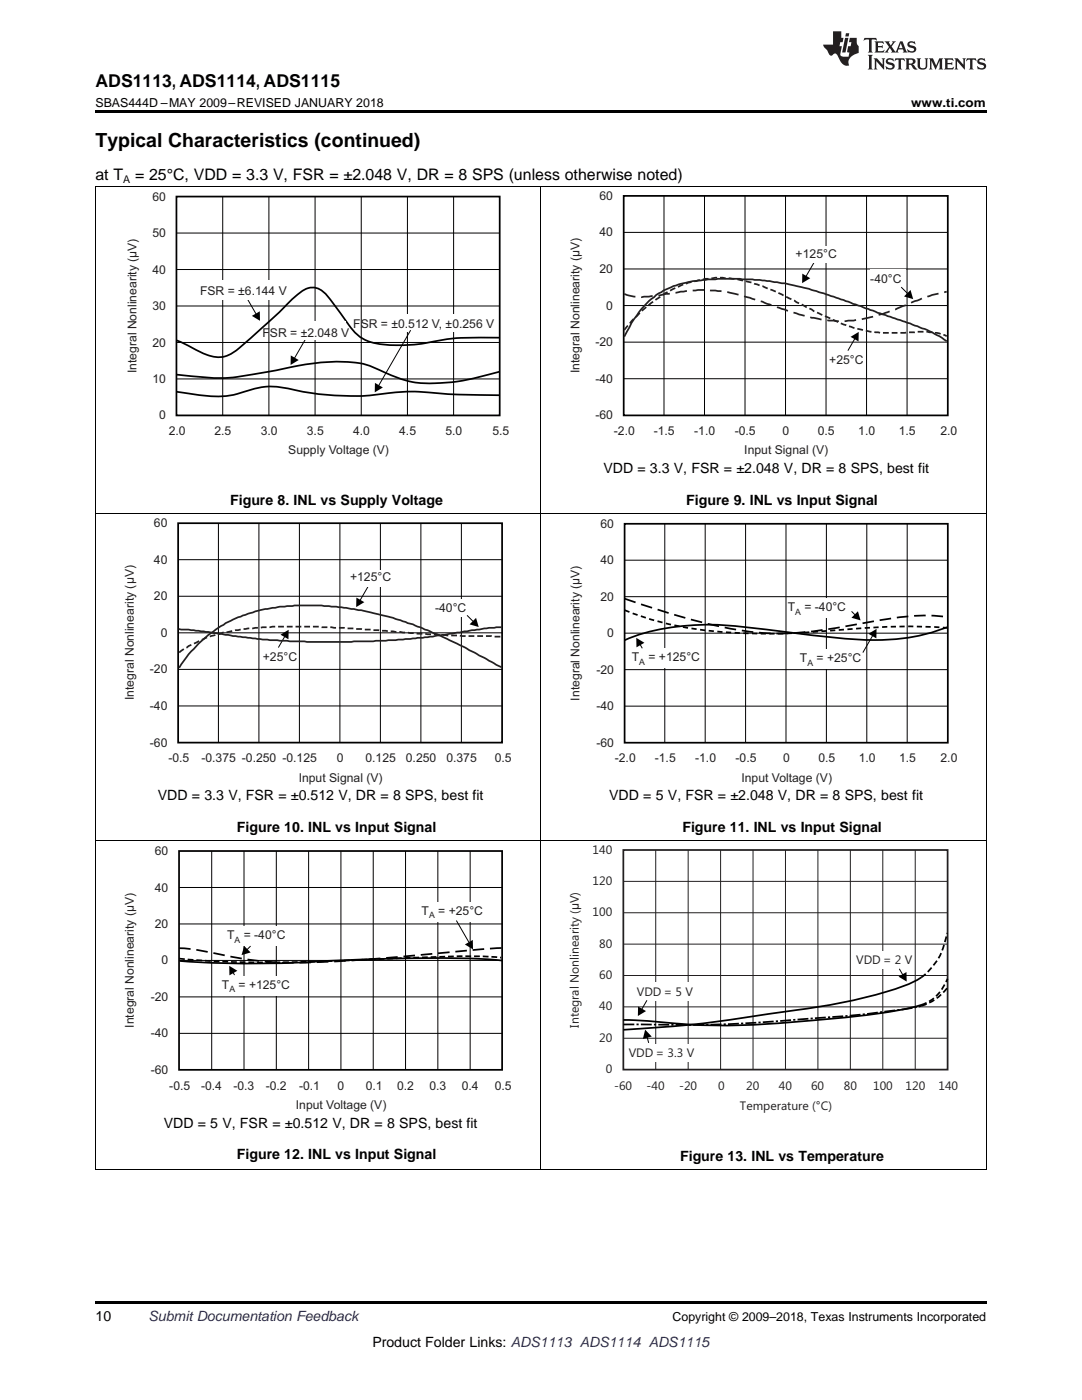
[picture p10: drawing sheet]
<svg xmlns="http://www.w3.org/2000/svg" width="216mm" height="279mm" viewBox="0 0 216 279" stroke-linecap="round" stroke-linejoin="round" font-family="sans-serif">
<path d="M19 233.5h.2zM196.7 233.5h.1zM19 259.7h177.8v.5h-177.8z" fill="#000"/>
<path d="M19.1 167.9v65.6M107.9 167.9v65.6M196.8 167.9v65.6M19 233.5h177.8" fill="none" stroke="#000" stroke-width=".2"/>
<g fill="none" stroke="#231f20" stroke-width=".2">
<path d="M124.4 175.9h64.7M130.8 169.6v43.9M137.3 169.6v43.9M143.8 169.6v43.9M150.3 169.6v43.9M156.7 169.6v43.9M163.2 169.6v43.9M169.7 169.6v43.9M176.1 169.6v43.9M182.6 169.6v43.9M124.4 194.7h64.7M124.4 188.4h64.7"/>
<path d="M124.4 182.2h64.7M124.4 207.2h64.7M124.4 200.9h64.7"/>
</g>
<path d="M124.4 169.6h64.7v43.9h-64.7z" fill="none" stroke="#231f20" stroke-width=".35"/>
<g fill="#fff">
<path d="M170.1 189.8h11.6v3.5h-11.6z" fill-rule="evenodd"/>
<path d="M126.4 195.9h11.7v3.7h-11.7z" fill-rule="evenodd"/>
</g>
<path d="M129.1 207l.3 1.1" fill="none" stroke="#000" stroke-width=".2"/>
<path d="M128.7 205.5l1.3 1.4-1.7 .4z" fill="#000"/>
<path d="M124.8 208.4h14.1v3.5h-14.1z" fill-rule="evenodd" fill="#fff"/>
<g fill="none" stroke="#000" stroke-width=".2">
<path d="M35.7 177.1h64.5M42.2 169.8v43.7M48.7 169.8v43.7M55.1 169.8v43.7M61.6 169.8v43.7M68 169.8v43.7M74.5 169.8v43.7M80.9 169.8v43.7M87.4 169.8v43.7M93.8 169.8v43.7M35.7 191.7h64.5M35.7 184.4h64.5"/>
<path d="M35.7 199h64.5M129.1 199.6l-1.1 1.9M179.4 193.3l.8 1.3M35.7 206.2h64.5"/>
</g>
<path d="M179.3 194.9l1.6-.9v1.9zM127.3 200.9l1.6 .9-1.6 1z" fill="#000"/>
<path d="M35.7 169.8h64.5v43.7h-64.5zM183.8 195.1a39.2 39.2 0 0 1-10.9 3.9l-1.4 .4a324.9 324.9 0 0 1-23.3 3.7 236.4 236.4 0 0 1-23.8 2.4M183.8 200.6a115.8 115.8 0 0 1-20.5 3 149.8 149.8 0 0 1-29.2 .6l-6.4-.5-3.3-.1" fill="none" stroke="#000" stroke-width=".35"/>
<path d="M124.4 204.5l2.4-.1a281 281 0 0 0 36.9-1.3 171.3 171.3 0 0 0 20.1-2.3" fill="none" stroke="#000" stroke-width=".35" stroke-dasharray="2.2 .4 .4 .4" stroke-linecap="butt"/>
<path d="M183.8 195.1a12.9 12.9 0 0 0 5.2-8.9M183.8 200.6a8.4 8.4 0 0 0 5.3-5.3M183.8 200.8a10 10 0 0 0 5.2-3.6" fill="none" stroke="#000" stroke-width=".35" stroke-dasharray="1.2 .6" stroke-linecap="butt"/>
<g fill="#fff">
<path d="M84 180h12.3v4h-12.3z" fill-rule="evenodd"/>
<path d="M44.2 194.7h12.3v4h-12.3z" fill-rule="evenodd"/>
</g>
<path d="M46.5 194.1l.3 .5M91.1 183.7l2.5 4.5" fill="none" stroke="#000" stroke-width=".2"/>
<path d="M45.7 192.8l1.7 .9-1.6 1zM92.8 188.5l1.5-.9 .1 1.9z" fill="#000"/>
<path d="M100.2 191.7a236.8 236.8 0 0 0-28.8-.2 360.5 360.5 0 0 1-25 .8l-10.6-.5" fill="none" stroke="#000" stroke-width=".35"/>
<path d="M35.7 189.2a55.6 55.6 0 0 1 9.9 1.6 69.6 69.6 0 0 0 19.7 1.2l10.2-.7 19.9-1.8 4.8-.3" fill="none" stroke="#000" stroke-width=".35" stroke-dasharray="2.3 1.2" stroke-linecap="butt"/>
<path d="M35.7 191.3a273.3 273.3 0 0 0 39.1 .2l2.9-.2a174.2 174.2 0 0 1 22.3-.2" fill="none" stroke="#000" stroke-width=".35" stroke-dasharray="1.2 .6" stroke-linecap="butt"/>
<path d="M45.2 184.9h12.3v3.9h-12.3z" fill-rule="evenodd" fill="#fff"/>
<g fill="none" stroke="#000" stroke-width=".2">
<path d="M19.1 102.5v65.4M35.5 111.7h64.7M35.5 119h64.7M43.6 104.4v43.8M51.7 104.4v43.8M59.7 104.4v43.8M67.8 104.4v43.8M74.1 116l-2.3 3.8M75.9 104.4v43.8M84 104.4v43.8M92.1 104.4v43.8M107.9 102.5v65.4"/>
<path d="M196.8 102.5v65.4M35.5 126.3h64.7M35.5 133.6h64.7M56.8 127l-1.3 2.2M35.5 140.9h64.7M19 167.8h177.8M50 188.8l-.7 .7"/>
</g>
<path d="M56 126.7l1.6-1v1.9zM71.1 119.3l1.6 .9-1.6 1zM48.7 188.8l1.3 1.3-1.8 .5z" fill="#000"/>
<path d="M35.5 104.4h64.7v43.8h-64.7z" fill="none" stroke="#000" stroke-width=".35"/>
<g fill="#fff">
<path d="M70.7 113.7h6.9v3.3h-6.9z" fill-rule="evenodd"/>
<path d="M86.7 119.6h7.2v3.4h-7.2z" fill-rule="evenodd"/>
</g>
<g fill="none" stroke="#000" stroke-width=".2">
<path d="M124.6 111.8h64.5M124.6 119.1h64.5M132.6 104.5v43.7M140.7 104.5v43.7M148.8 104.5v43.7M156.8 104.5v43.7M164.9 104.5v43.7M173 104.5v43.7M181 104.5v43.7M93.2 122.8l1.2 1.3M124.6 126.4h64.5M124.6 133.6h64.5"/>
<path d="M124.6 140.9h64.5"/>
</g>
<path d="M93.7 124.6l1.3-1.3 .5 1.8z" fill="#000"/>
<path d="M100.1 133.2l-8.9-4.7a79.7 79.7 0 0 0-14.2-5.6l-.5-.1a66 66 0 0 0-12.3-2h-5.4a40.1 40.1 0 0 0-9.3 1.7 25.6 25.6 0 0 0-13.3 10.1l-.4 .7M100.1 125.2l-1.5 .1a59.3 59.3 0 0 0-8.4 1.2l-5.8 .8-7.4 .6-6.9 .2h-8.8l-8.9-.5-5.9-.7-4.9-.8-5.9-.6" fill="none" stroke="#231f20" stroke-width=".35"/>
<path d="M35.8 130.2a26.7 26.7 0 0 1 12.1-4.6l6.5-.5h9.3l10.4 .5 9.2 .9 6 .3 10.8 .3" fill="none" stroke="#231f20" stroke-width=".35" stroke-dasharray="1.2 .6" stroke-linecap="butt"/>
<path d="M124.6 104.5h64.5v43.7h-64.5z" fill="none" stroke="#000" stroke-width=".35"/>
<g fill="#fff">
<path d="M157.1 119.4h12.3v3.9h-12.3z" fill-rule="evenodd"/>
<path d="M159.5 129.6h12.3v4h-12.3z" fill-rule="evenodd"/>
<path d="M126 129.4h12.2v3.9h-12.2z" fill-rule="evenodd"/>
</g>
<g fill="none" stroke="#000" stroke-width=".2">
<path d="M19.1 37.3v65.3M44.4 39.2v43.7M53.7 39.2v43.7M62.9 39.2v43.7M72.1 39.2v43.7M81.3 39.2v43.7M90.5 39.2v43.7M107.9 37.3v65.3M196.8 37.3v65.3M35.2 46.5h64.5M35.2 53.8h64.5M49.3 59.6l1.8 3.1"/>
<path d="M35.2 61.1h64.5M35.2 75.6h64.5M35.2 68.3h64.5M61.9 66l-3.2 5.5M35.2 82.9h64.5M19 102.5h177.8M127.7 128.6l.5 .8M169.9 122l.7 .7M174.1 126.8l-1.9 3.4"/>
</g>
<path d="M50.3 63l1.5-.9 .1 1.9zM58 70.9l1.6 1-1.6 .9zM127 127.3l1.6 1-1.6 .9zM169.9 123.3l1.3-1.3 .5 1.8zM173.3 126.5l1.6-1v1.9z" fill="#000"/>
<path d="M124.6 119.5l1.7 .5a115.1 115.1 0 0 0 25.4 6.3 73.8 73.8 0 0 0 19.6-1.8 69.5 69.5 0 0 1 14.5-1.6l3.3 .3" fill="none" stroke="#000" stroke-width=".35" stroke-dasharray="2.3 1.2" stroke-linecap="butt"/>
<path d="M124.6 121.8a72.1 72.1 0 0 0 27.6 4.7 286.2 286.2 0 0 0 22.1-1.3l8.2-.2 6.6 .3" fill="none" stroke="#000" stroke-width=".35" stroke-dasharray="1 .7" stroke-linecap="butt"/>
<path d="M35.2 39.2h64.5v43.7h-64.5zM35.2 78.2a35.5 35.5 0 0 0 11.1 .7l1.7-.5a15.6 15.6 0 0 1 10.9-.5 54 54 0 0 0 20 .4 64.7 64.7 0 0 1 11.6 .4l9.2 .2M99.7 67.4a56 56 0 0 0-14.1 .9 28.9 28.9 0 0 1-11.7 0 9.7 9.7 0 0 1-5.1-4.6l-1.3-1.8a16.8 16.8 0 0 0-3.7-4.2 4 4 0 0 0-4.6 1.2l-4.1 4-5.6 5.1a10.8 10.8 0 0 1-5.3 3.3 9.8 9.8 0 0 1-5.9-1.9l-3.1-1.5M99.7 74.2a45.5 45.5 0 0 1-13.5 2.3 21.1 21.1 0 0 1-10.8-2.8 17.3 17.3 0 0 0-9.3-1.5 94.1 94.1 0 0 0-13.3 2.1l-2.4 .4a34.2 34.2 0 0 1-13 .3l-2.2-.2M189.1 125.2a39.9 39.9 0 0 1-18 2.4l-5.6-.4-10.1-1.3a85.9 85.9 0 0 0-17.7-1.1 38.8 38.8 0 0 0-13.1 3" fill="none" stroke="#000" stroke-width=".35"/>
<g fill="#fff">
<path d="M57.9 64.1h11v3.7h-11z" fill-rule="evenodd"/>
<path d="M38.8 56h16.6v3.8h-16.6z" fill-rule="evenodd"/>
<path d="M75.3 62.7h18.7v3.5h-18.7z" fill-rule="evenodd"/>
</g>
<g fill="none" stroke="#000" stroke-width=".2">
<path d="M132.5 39.1v43.8M140.6 39.1v43.8M148.7 39.1v43.8M156.7 39.1v43.8M164.8 39.1v43.8M172.9 39.1v43.8M181 39.1v43.8M124.5 46.4h64.6M124.5 53.7h64.6M163 51.4l-2.2 3.8M81.9 65.9l-6.4 11.1M124.5 61h64.6"/>
<path d="M124.5 68.3h64.6M124.5 75.6h64.6M170.6 67.6l-1.4 2.4"/>
</g>
<path d="M160.1 54.6l1.6 .9-1.6 1zM74.8 76.4l1.6 .9-1.6 1zM169.7 67.2l1.6-1v1.9z" fill="#000"/>
<path d="M124.5 39.1h64.6v43.8h-64.6z" fill="none" stroke="#000" stroke-width=".35"/>
<g fill="#fff">
<path d="M159.6 49.2h7v3.3h-7z" fill-rule="evenodd"/>
<path d="M173.6 53.9h7.1v3.4h-7.1z" fill-rule="evenodd"/>
</g>
<path d="M19 37.2h177.8M179.8 57.3l1.3 1.3" fill="none" stroke="#000" stroke-width=".2"/>
<path d="M180.4 59.2l1.3-1.3 .5 1.8z" fill="#000"/>
<path d="M124.6 67.2a25.4 25.4 0 0 1 5.4-7.6 17.9 17.9 0 0 1 10.7-3.7l2.6-.3h4.3l3 .3a60.7 60.7 0 0 1 18.1 4.2l10.4 3.7a43.5 43.5 0 0 1 8.3 3.3l1.5 1" fill="none" stroke="#231f20" stroke-width=".35"/>
<path d="M124.6 65.9a29.9 29.9 0 0 1 11.8-9.1 21.9 21.9 0 0 1 9.8-1.2 29.9 29.9 0 0 1 10.3 3.5l5.5 2.7a49.9 49.9 0 0 0 9.3 3.9l2.4 .5 1.9 .2h5l.5-.1a28.7 28.7 0 0 1 6.3 .2l1.5 .6" fill="none" stroke="#231f20" stroke-width=".35" stroke-dasharray="1.2 .6" stroke-linecap="butt"/>
<path d="M124.6 58.6l.5 .3a15.7 15.7 0 0 0 5.4 .2l6.4-1a21.6 21.6 0 0 1 6.4 0 36.5 36.5 0 0 1 8.3 2l3.9 1.3a44.6 44.6 0 0 0 11.4 2.7h1.8a40.5 40.5 0 0 0 13.8-4l3.5-1.2 2.9-.7" fill="none" stroke="#231f20" stroke-width=".35" stroke-dasharray="2.3 1.2" stroke-linecap="butt"/>
<path d="M19 22h177.8v.5h-177.8z" fill="#000"/>
<g fill="#231f20">
<path d="M172.5 7.6l-.1 .5 .4-.2h.6v.1v2.1l-.2 .4h.9l-.2-.4v-2.1l.1-.1h.5l.5 .2-.2-.5zM174.5 8.3l.2 .3v1.5l-.2 .4h1.8l.2-.6a1.04 1.04 0 0 1-1.3 .2v-.7h.6l.3 .2v-.6l-.3 .2h-.6v-.6l.8-.1 .4 .3-.2-.5zM176.5 8.3l.9 1.1-.9 1.1h.8l-.2-.2 .4-.7 .5 .7-.2 .2h1.5l-.2-.2 .2-.4h.9l.1 .4-.2 .2h1l-.3-.3-.7-1.9h-.5l-.9 2-.8-1 .9-1h-.8l.1 .3-.4 .5-.3-.6 .1-.2zM179.7 8.6l.4 1h-.7zM181.3 8.4a.63 .63 0 0 0-.2 .7 .63 .63 0 0 0 .6 .4l.6 .2 .1 .2a.75 .75 0 0 1-.7 .4 .75 .75 0 0 1-.6-.5l.1 .7 .1-.1a1.11 1.11 0 0 0 1.5-.6 1.13 1.13 0 0 0-1.2-.8l-.1-.4a1.04 1.04 0 0 1 1.2 .2l-.2-.5-.2 .1-.4-.2zM173.2 10.9l.2 .4v2.2l-.2 .4h1l-.3-.4v-2.2l.3-.4zM174.3 11.6l.3 .4v1.5l-.3 .4h.8l-.2-.4v-1.3l1.5 1.7v-1.9l.2-.4h-.7l.2 .4v.9l-1.1-1.3zM177 11.8a.62 .62 0 0 0-.2 .7 .62 .62 0 0 0 .6 .4l.6 .1 .1 .3a.76 .76 0 0 1-.7 .3 .76 .76 0 0 1-.7-.4l.2 .7 .1-.1a1.11 1.11 0 0 0 1.5-.6 1.13 1.13 0 0 0-1.2-.8l-.1-.4a1.04 1.04 0 0 1 1.2 .2l-.2-.6-.2 .1-.5-.1zM178.7 11.6l-.2 .6a.61 .61 0 0 1 .8-.3v1.6l-.2 .4h.9l-.2-.4v-1.6a.63 .63 0 0 1 .7 .3l-.1-.6zM180.6 11.6l.3 .4v1.5l-.3 .4h1l-.2-.2-.1-.8 .6 .2a.76 .76 0 0 0 1.2 .7l-1-1a.58 .58 0 0 0 .6-.5 .58 .58 0 0 0-.5-.6zM181.4 11.9h.1a.45 .45 0 0 1 .5 .1 .45 .45 0 0 1 .1 .5l-.8 .2zM182.9 11.6l.2 .2a2.17 2.17 0 0 0 .3 1.9 .99 .99 0 0 0 1.6-.6v-1.1l.2-.4h-.7l.2 .2a1.92 1.92 0 0 1-.2 1.8 .6 .6 0 0 1-.9-.5v-1.1l.2-.4zM185.4 11.6l.2 .4v1.5l-.2 .4h.7l-.2-.4v-1.4l.8 1.8 .8-1.8v1.4l-.2 .4h.9l-.2-.4v-1.5l.2-.4h-.8l-.6 1.5-.6-1.5zM188.4 11.6l.2 .4v1.5l-.2 .4h1.8l.1-.6a1.04 1.04 0 0 1-1.2 .1v-.6h.5l.4 .2v-.6l-.4 .2h-.5v-.7h.8l.3 .3-.1-.6zM190.5 11.6l.2 .4v1.5l-.2 .4h.7l-.2-.4v-1.3l1.5 1.7v-1.9l.2-.4h-.7l.2 .4v.9l-1.1-1.3zM192.9 11.6l-.1 .6a.61 .61 0 0 1 .7-.3l.1 1.6-.3 .4h1l-.3-.4 .1-1.6a.63 .63 0 0 1 .7 .3l-.1-.6zM195.2 11.8a.62 .62 0 0 0-.2 .7 .62 .62 0 0 0 .6 .4l.6 .1 .1 .3a.76 .76 0 0 1-.7 .3 .76 .76 0 0 1-.6-.4l.1 .7 .1-.1a1.11 1.11 0 0 0 1.6-.6 1.13 1.13 0 0 0-1.3-.8l-.1-.4a1.04 1.04 0 0 1 1.2 .2l-.1-.6-.2 .1-.5-.1z"/>
<path d="M166.2 6.3v2.6h-1.9v.4l.8 .9a.91 .91 0 0 0 1 .8 .56 .56 0 0 1 .5-.3 .56 .56 0 0 1 .5 .3l.4 .8a1.53 1.53 0 0 0 1.9 1.2 1.54 1.54 0 0 1 1-2.1l.9-.3v-1.4a1.52 1.52 0 0 1-.4-1.6h-1.3l-.2 .8h.5l-.2 .8h-.5l-.1 1v.2l.4 .1-.2 .8a1.93 1.93 0 0 1-1.6-.3l.3-1.8h-.5l.2-.8h.4l.2-.8h-.4v-1.3zM168.6 7.6l-.6 2.9h.7l.6-2.9zM168.8 6.6l-.1 .7h.6l.2-.7z"/>
</g>
<text font-size="3.9" x="19" y="29.3">Typical Characteristics (continued)</text>
<text font-size="3.5" x="19" y="17.3">ADS1113, ADS1114, ADS1115</text>
<g font-size="3.2">
<text x="19" y="36">at T</text>
<text x="27" y="36">= 25°C, VDD = 3.3 V, FSR = ±2.048 V, DR = 8 SPS (unless otherwise noted)</text>
</g>
<g font-size="2.8">
<text x="120.4" y="94.4">VDD = 3.3 V, FSR = ±2.048 V, DR = 8 SPS, best fit</text>
<text x="45.9" y="100.8">Figure 8. INL vs Supply Voltage</text>
<text x="136.9" y="100.8">Figure 9. INL vs Input Signal</text>
<text x="31.5" y="159.7">VDD = 3.3 V, FSR = ±0.512 V, DR = 8 SPS, best fit</text>
<text x="121.6" y="159.7">VDD = 5 V, FSR = ±2.048 V, DR = 8 SPS, best fit</text>
<text x="47.3" y="166.1">Figure 10. INL vs Input Signal</text>
<text x="136.2" y="166.1">Figure 11. INL vs Input Signal</text>
<text x="32.7" y="225">VDD = 5 V, FSR = ±0.512 V, DR = 8 SPS, best fit</text>
<text x="47.3" y="231.4">Figure 12. INL vs Input Signal</text>
<text x="135.7" y="231.7">Figure 13. INL vs Temperature</text>
<text x="19" y="263.6">10</text>
<text x="74.3" y="268.9">Product Folder Links: ADS1113 ADS1114 ADS1115</text>
</g>
<text font-size="2.8" fill="#0000c8" x="29.6" y="263.6">Submit Documentation Feedback</text>
<g font-size="2.5">
<text x="19" y="21.4">SBAS444D –MAY 2009–REVISED JANUARY 2018</text>
<text x="181.8" y="21.4">www.ti.com</text>
<text x="134.2" y="263.6">Copyright © 2009–2018, Texas Instruments Incorporated</text>
</g>
<g font-size="2.4" fill="#231f20">
<text x="30.4" y="40">60</text>
<text x="119.6" y="39.9">60</text>
<text x="30.4" y="47.3">50</text>
<text x="119.6" y="47.2">40</text>
<text x="158.8" y="51.5">+125°C</text>
<text x="30.4" y="54.6">40</text>
<text x="39.9" y="58.8">FSR = ±6.144 V</text>
<text x="119.6" y="54.5">20</text>
<text x="173.7" y="56.4">-40°C</text>
<text x="30.4" y="61.9">30</text>
<text x="70.5" y="65.5">FSR = ±0.512 V, ±0.256 V</text>
<text x="121" y="61.8">0</text>
<text x="30.4" y="69.2">20</text>
<text x="52.4" y="67.3">FSR = ±2.048 V</text>
<text x="118.8" y="69.1">-20</text>
<text x="27.2" y="74.5" transform="rotate(-90 27.2 74.5)">Integral Nonlinearity (µV)</text>
<text x="30.4" y="76.4">10</text>
<text x="115.6" y="74.5" transform="rotate(-90 115.6 74.5)">Integral Nonlinearity (µV)</text>
<text x="118.8" y="76.4">-40</text>
<text x="165.5" y="72.6">+25°C</text>
<text x="31.7" y="83.7">0</text>
<text x="118.8" y="83.7">-60</text>
<text x="33.7" y="86.8">2.0</text>
<text x="42.8" y="86.8">2.5</text>
<text x="52" y="86.8">3.0</text>
<text x="61.2" y="86.8">3.5</text>
<text x="70.4" y="86.8">4.0</text>
<text x="79.7" y="86.8">4.5</text>
<text x="88.9" y="86.8">5.0</text>
<text x="98.2" y="86.8">5.5</text>
<text x="122.5" y="86.8">-2.0</text>
<text x="130.4" y="86.8">-1.5</text>
<text x="138.5" y="86.8">-1.0</text>
<text x="146.6" y="86.8">-0.5</text>
<text x="156.1" y="86.8">0</text>
<text x="163.2" y="86.8">0.5</text>
<text x="171.3" y="86.8">1.0</text>
<text x="179.3" y="86.8">1.5</text>
<text x="187.7" y="86.8">2.0</text>
<text x="57.5" y="90.7">Supply Voltage (V)</text>
<text x="148.5" y="90.7">Input Signal (V)</text>
<text x="30.7" y="105.2">60</text>
<text x="119.8" y="105.3">60</text>
<text x="30.7" y="112.5">40</text>
<text x="119.8" y="112.6">40</text>
<text x="30.7" y="119.8">20</text>
<text x="69.8" y="116">+125°C</text>
<text x="119.8" y="119.9">20</text>
<text x="86.8" y="122.2">-40°C</text>
<text x="157.2" y="122">T</text>
<text x="160.5" y="122">= -40°C</text>
<text x="32.1" y="127.1">0</text>
<text x="52.4" y="131.8">+25°C</text>
<text x="121.2" y="127.2">0</text>
<text x="126.1" y="132">T</text>
<text x="129.4" y="132">= +125°C</text>
<text x="29.9" y="134.4">-20</text>
<text x="119" y="134.4">-20</text>
<text x="159.6" y="132.2">T</text>
<text x="162.9" y="132.2">= +25°C</text>
<text x="26.7" y="139.8" transform="rotate(-90 26.7 139.8)">Integral Nonlinearity (µV)</text>
<text x="29.9" y="141.7">-40</text>
<text x="115.6" y="139.8" transform="rotate(-90 115.6 139.8)">Integral Nonlinearity (µV)</text>
<text x="119" y="141.7">-40</text>
<text x="29.9" y="149">-60</text>
<text x="119" y="149">-60</text>
<text x="33.6" y="152.1">-0.5</text>
<text x="40.2" y="152.1">-0.375 -0.250 -0.125</text>
<text x="59.6" y="156">Input Signal (V)</text>
<text x="67.2" y="152.1">0</text>
<text x="72.9" y="152.1">0.125</text>
<text x="81" y="152.1">0.250</text>
<text x="89.1" y="152.1">0.375</text>
<text x="98.7" y="152.1">0.5</text>
<text x="122.7" y="152.1">-2.0</text>
<text x="130.7" y="152.1">-1.5</text>
<text x="138.7" y="152.1">-1.0</text>
<text x="146.8" y="152.1">-0.5</text>
<text x="148" y="156">Input Voltage (V)</text>
<text x="156.3" y="152.1">0</text>
<text x="163.3" y="152.1">0.5</text>
<text x="171.4" y="152.1">1.0</text>
<text x="179.4" y="152.1">1.5</text>
<text x="187.7" y="152.1">2.0</text>
<text x="30.9" y="170.6">60</text>
<text x="118.2" y="170.3">140</text>
<text x="30.9" y="177.9">40</text>
<text x="118.2" y="176.6">120</text>
<text x="30.9" y="185.2">20</text>
<text x="84.1" y="182.6">T</text>
<text x="87.4" y="182.6">= +25°C</text>
<text x="115.5" y="181.6" transform="rotate(-90 115.5 181.6)">µ</text>
<text x="118.2" y="182.9">100</text>
<text x="45.3" y="187.5">T</text>
<text x="48.6" y="187.5">= -40°C</text>
<text x="119.6" y="189.1">80</text>
<text x="32.3" y="192.5">0</text>
<text x="44.3" y="197.3">T</text>
<text x="47.6" y="197.3">= +125°C</text>
<text x="119.6" y="195.4">60</text>
<text x="170.8" y="192.5">VDD = 2 V</text>
<text x="30.1" y="199.8">-20</text>
<text x="119.6" y="201.7">40</text>
<text x="127.1" y="198.8">VDD = 5 V</text>
<text x="26.7" y="205.1" transform="rotate(-90 26.7 205.1)">Integral Nonlinearity (µV)</text>
<text x="30.1" y="207">-40</text>
<text x="115.5" y="205.1" transform="rotate(-90 115.5 205.1)">Integral Nonlinearity ( V)</text>
<text x="119.6" y="207.9">20</text>
<text x="30.1" y="214.3">-60</text>
<text x="120.9" y="214.2">0</text>
<text x="125.5" y="211">VDD = 3.3 V</text>
<text x="33.8" y="217.4">-0.5</text>
<text x="40.1" y="217.4">-0.4</text>
<text x="46.6" y="217.4">-0.3</text>
<text x="53" y="217.4">-0.2</text>
<text x="59" y="221.3">Input Voltage (V)</text>
<text x="59.7" y="217.4">-0.1</text>
<text x="67.3" y="217.4">0</text>
<text x="73" y="217.4">0.1</text>
<text x="79.2" y="217.4">0.2</text>
<text x="85.7" y="217.4">0.3</text>
<text x="92.1" y="217.4">0.4</text>
<text x="98.7" y="217.4">0.5</text>
<text x="122.6" y="217.5">-60</text>
<text x="129" y="217.5">-40</text>
<text x="135.5" y="217.5">-20</text>
<text x="143.3" y="217.5">0</text>
<text x="147.6" y="221.6">Temperature ( C)</text>
<text x="148.9" y="217.5">20</text>
<text x="155.4" y="217.5">40</text>
<text x="161.8" y="217.5">60</text>
<text x="162.8" y="221.6">°</text>
<text x="168.4" y="217.5">80</text>
<text x="174.2" y="217.5">100</text>
<text x="180.7" y="217.5">120</text>
<text x="187.3" y="217.5">140</text>
</g>
<text font-size="2.1" x="24.6" y="36.6">A</text>
<g font-size="1.7" fill="#231f20">
<text x="158.7" y="122.6">A</text>
<text x="127.6" y="132.7">A</text>
<text x="161.1" y="132.9">A</text>
<text x="85.6" y="183.3">A</text>
<text x="46.8" y="188.2">A</text>
<text x="45.8" y="198">A</text>
</g>
</svg>
